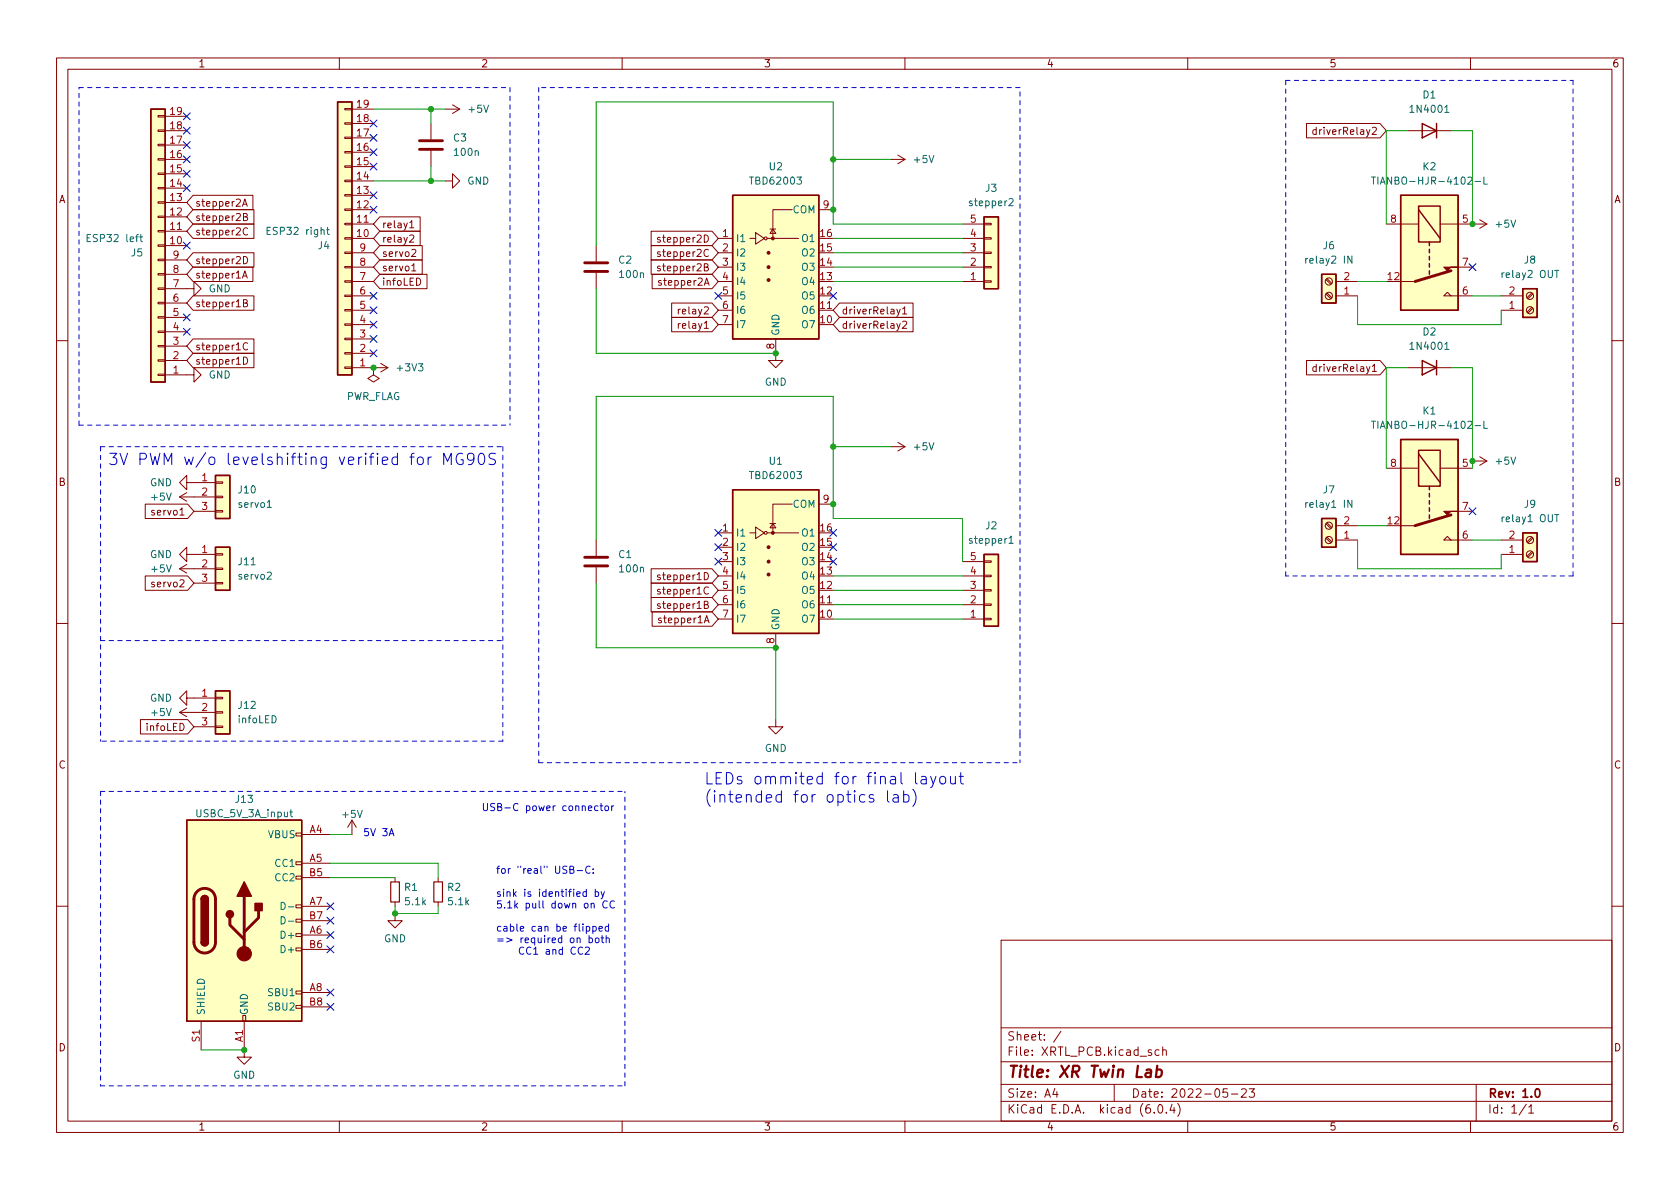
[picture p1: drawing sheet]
<svg xmlns="http://www.w3.org/2000/svg" width="297mm" height="210mm" viewBox="0 0 297 210" stroke-linecap="round" stroke-linejoin="round" font-family="sans-serif">
<g fill="none" stroke="#840000" stroke-width=".18">
<path d="M10 10.2h277v190.1h-277zM12 12.2h273v186.1h-273zM60 10.2v2M61 19.2h1.2v.2h-1.2zM62.2 19.3h3.8M78.7 19.3h2.6M80 18.5l1.3 .8M81.3 19.3l-1.3 .8M110 10.2v2M160 10.2v2M210 10.2v2M260 10.2v2"/>
<path d="M27.9 20.4h1.3v.3h-1.3zM27.9 23h1.3v.2h-1.3zM27.9 25.5h1.3v.3h-1.3zM27.9 28.1h1.3v.2h-1.3zM27.9 30.6h1.3v.3h-1.3zM27.9 33.1h1.3v.3h-1.3zM27.9 35.7h1.3v.2h-1.3zM27.9 38.2h1.3v.3h-1.3zM29.2 23.1h3.8M29.2 28.2h3.8M29.2 38.3h3.8M29.2 35.8h3.8"/>
<path d="M29.2 33.3h3.8M29.2 30.7h3.8M29.2 25.6h3.8M29.2 20.6h3.8M34.1 34.5h10.6v2.6h-10.6l-1.1-1.3zM34.1 37.1h10.8v2.5h-10.8l-1.1-1.3zM34.1 39.6h10.8v2.6h-10.8l-1.1-1.3zM42.9 36.5l.4-1.3 .4 1.3M43 36.1h.6M43.1 38.3h.5l.1-.2v-.2l-.6-.2v1.3h.4l.2-.1 .1-.3-.3-.3M61 21.7h1.2v.3h-1.2zM61 24.3h1.2v.2h-1.2z"/>
<path d="M61 26.8h1.2v.2h-1.2zM61 29.3h1.2v.3h-1.2zM61 31.9h1.2v.2h-1.2zM61 34.4h1.2v.3h-1.2zM61 37h1.2v.2h-1.2zM61 39.5h1.2v.2h-1.2zM62.2 39.6h3.8M62.2 37.1h3.8M62.2 34.5h3.8M62.2 32h3.8M62.2 29.5h3.8M62.2 26.9h3.8"/>
<path d="M62.2 24.4h3.8M62.2 21.8h3.8M67.2 38.3h7.1v2.6h-7.1l-1.2-1.3zM72.4 39.4l.4-.4v1.3M76.2 21.8v2.8M76.2 26.7v2.8M78.7 32h1.3v-1.3l1.3 1.3-1.3 1.3v-1.3M140.1 37.1h-3.4v5.1M144.8 37.1h2.5M157.5 28.2h2.5M158.7 27.4l1.3 .8M160 28.2l-1.3 .8"/>
<path d="M170.2 39.6h3.8M174 39.5h1.3v.2h-1.3zM231 21.8h13l1.1 1.3-1.1 1.3h-13zM232.7 23l-.3-.1-.3 .3 .1 .5h.5M245.1 39.6h5.7M248.9 23.1h7.6M254.6 39.6h8.3M261.6 38.9l1.3 .7M262.9 39.6l-1.3 .8M27.9 40.8h1.3v.2h-1.3zM27.9 43.3h1.3v.3h-1.3zM27.9 45.8h1.3v.3h-1.3z"/>
<path d="M27.9 48.4h1.3v.2h-1.3zM27.9 50.9h1.3v.3h-1.3zM27.9 53.5h1.3v.2h-1.3zM27.9 56h1.3v.3h-1.3zM27.9 58.5h1.3v.3h-1.3zM29.2 51h5.1v-1.2l1.3 1.2-1.3 1.3v-1.3M29.2 43.4h3.8M29.2 40.9h3.8M29.2 58.7h3.8M29.2 56.1h3.8M29.2 53.6h3.8M29.2 48.5h3.8"/>
<path d="M29.2 46h3.8M34.1 59.9h10.8v2.6h-10.8l-1.1-1.3zM34.1 52.3h10.8v2.6h-10.8l-1.1-1.3zM34.1 47.2h10.6v2.6h-10.6l-1.1-1.3zM34.1 44.7h10.8v2.5h-10.8l-1.1-1.2zM42.9 49.2l.4-1.3 .4 1.3M43 48.8h.6M43.1 53.6l.5-.1 .1-.2v-.2l-.6-.1v1.3h.4l.2-.2 .1-.3-.3-.2M43.1 45.4a.64 .64 0 0 1 .7 .6 .64 .64 0 0 1-.7 .6zM43.8 40.4a.6 .6 0 0 0-.9 .4 .6 .6 0 0 0 .6 .8l.3-.2M61 42h1.2v.3h-1.2zM61 44.6h1.2v.2h-1.2z"/>
<path d="M61 47.1h1.2v.3h-1.2zM61 49.7h1.2v.2h-1.2zM61 52.2h1.2v.2h-1.2zM61 54.7h1.2v.3h-1.2zM61 57.3h1.2v.2h-1.2zM61 59.8h1.2v.3h-1.2zM62.2 49.8h3.8M62.2 47.2h3.8M62.2 44.7h3.8M62.2 42.2h3.8M62.2 54.9h3.8M62.2 52.3h3.8"/>
<path d="M62.2 57.4h3.8M62.2 59.9h3.8M67.2 46h7.5v2.5h-7.5l-1.2-1.3zM67.2 43.4h7.5v2.6h-7.5l-1.2-1.3zM67.2 40.9h7.1v2.5h-7.1l-1.2-1.2zM67.2 48.5h8.3v2.5h-8.3l-1.2-1.2zM72.4 41.7l.5-.1 .3 .3-.8 .9h.8M72.4 40.3h.8M72.8 47l.4-.4v1.3M72.8 44.2l.5-.1 .2 .4-.8 .9h.8M72.8 47.9h.7M73.7 49.2a.64 .64 0 0 1 .7 .6 .64 .64 0 0 1-.7 .6z"/>
<path d="M105.4 43.4v2.8M105.4 48.3v2.7M115.1 46h10.8l1.1 1.2-1.1 1.3h-10.8zM115.1 40.9h10.8l1.1 1.3-1.1 1.2h-10.8zM115.1 43.4h10.8l1.1 1.3-1.1 1.3h-10.8zM115.3 48.5h10.6l1.1 1.3-1.1 1.2h-10.6zM116.7 47.1h-.3l-.2 .1 .1 .2 .4 .1v.3h-.5M116.7 42h-.3l-.2 .2 .1 .1 .4 .2v.3h-.5M116.7 44.6l-.3-.1-.2 .2 .1 .2 .4 .1v.3h-.5M118.8 53.6h7.1l1.1 1.3-1.1 1.2h-7.1zM118.8 56.1h7.1l1.1 1.3-1.1 1.3h-7.1zM119.9 54.7v.8"/>
<path d="M119.9 57.2v.9M120.3 54.7l-.4 .2M120.3 57.2l-.4 .3M127 49.8h2.5M127 47.2h2.5M127 44.7h2.5M127 42.2h2.5M127 54.9h2.5M127 52.3h2.5M127 57.4h2.5M132.6 42.2h1M133.6 41.1l1.5 1.1-1.5 1z"/>
<path d="M135.6 42.2h5.6M136.1 40.5h1.1M136.7 40.5l.5 .8h-1.1zM137.2 59.9v3.8h1.2l-1.2 1.3-1.3-1.3h1.3M144.8 54.9h2.5M148.4 56.1h13v2.6h-13l-1.1-1.3zM148.4 53.6h13v2.5h-13l-1.1-1.2zM159.2 54.7l-.5 1.1-.1 .1M159.6 56.9l.5-.1 .2 .4-.8 .9h.8M159.6 54.6l.4-.3v1.2M159.6 55.5h.7M170.2 49.8h3.8"/>
<path d="M170.2 47.2h3.8M170.2 44.7h3.8M170.2 42.2h3.8M174 42h1.3v.3h-1.3zM174 44.6h1.3v.2h-1.3zM174 47.1h1.3v.3h-1.3zM174 49.7h1.3v.2h-1.3zM234.4 49.4l.9 .9M234.4 52l.9 .8M234.6 49.3l.9 .8M234.6 51.8l.9 .8M236.2 49.8h3.8"/>
<path d="M236.2 52.3h3.8M247.6 49.8h2.6M256.5 52.3l-.6-.6-.6 .6h5M257.8 47.2h2.5M265.4 54.9h3.8M265.4 52.3h3.8M270.8 51.8l-.8 .8M270.8 54.4l-.8 .8M271 52l-.8 .8M271 54.5l-.8 .9M10 60.2h2M27.9 61.1h1.3v.2h-1.3z"/>
<path d="M27.9 63.6h1.3v.3h-1.3zM27.9 66.2h1.3v.2h-1.3zM29.2 66.3h5.1v-1.3l1.3 1.3-1.3 1.3v-1.3M29.2 63.7h3.8M29.2 61.2h3.8M34.1 62.5h10.8v2.5h-10.8l-1.1-1.3zM43.1 63.1a.64 .64 0 0 1 .7 .7 .64 .64 0 0 1-.7 .6zM43.8 60.7a.6 .6 0 0 0-.9 .4 .6 .6 0 0 0 .6 .8l.3-.1M61 62.4h1.2v.2h-1.2zM61 64.9h1.2v.2h-1.2zM62.2 65h6.4M62.2 62.5h3.8"/>
<path d="M66 65v1.3l1.1 .6-1.1 .7-1-.7 1-.6M66 65h.1M67.3 64.3l1.3 .7M68.6 65l-1.3 .8M157.5 79h2.5M158.7 78.2l1.3 .8M160 79l-1.3 .8M231 63.7h13l1.1 1.3-1.1 1.3h-13zM232.7 64.9l-.3-.1-.3 .3 .1 .5h.5M242.6 65.7h.8M248.9 65h7.6M285 60.2h2"/>
<path d="M25.7 89.1h7.5l1.1 1.3-1.1 1.3h-7.5zM31.7 87.9h6.4M31.7 87.9l1.3 .7M33 85.3v-1.2l-1.3 1.2 1.3 1.3v-1.3h5.1M33 98v-1.2l-1.3 1.2 1.3 1.3v-1.3h5.1M33 87.1l-1.3 .8M33 99.8l-1.3 .8M34.3 90.4h3.8M38.1 97.9h1.3v.3h-1.3zM38.1 90.3h1.3v.2h-1.3zM38.1 87.8h1.3v.2h-1.3zM38.1 85.2h1.3v.3h-1.3z"/>
<path d="M105.4 95.5v2.8M127 94.2h2.5M127 96.8h2.5M127 99.3h2.5M132.6 94.2h1M133.6 93.2l1.5 1-1.5 1zM135.6 94.2h5.6M136.1 92.6h1.1M136.7 92.6l.5 .7h-1.1zM140.1 89.1h-3.4v5.1M144.8 89.1h2.5M170.2 99.3h3.8"/>
<path d="M174 99.2h1.3v.2h-1.3zM234.4 92.6l.9 .9M234.4 95.2l.9 .8M234.6 92.5l.9 .8M234.6 95l.9 .8M236.2 95.5h3.8M236.2 93h3.8M245.1 82.8h5.7M247.6 93h2.6M254.6 82.8h5.7M256.5 95.5l-.6-.6-.6 .6h5M257.8 90.4h2.5"/>
<path d="M260.3 81.5h2.6M261.6 80.8l1.3 .7M262.9 81.5l-1.3 .8M265.4 98h3.8M265.4 95.5h3.8M270.8 95l-.8 .8M270.8 97.5l-.8 .9M271 95.2l-.8 .8M271 97.7l-.8 .8M10 110.2h2M25.7 101.8h7.5l1.1 1.3-1.1 1.3h-7.5zM31.7 100.6h6.4"/>
<path d="M31.7 100.6l1.3 .7M34.3 103.1h3.8M38.1 103h1.3v.2h-1.3zM38.1 100.5h1.3v.2h-1.3zM105.4 100.3v2.8M115.1 103.1h10.8l1.1 1.3-1.1 1.3h-10.8zM115.1 105.7h10.8l1.1 1.2-1.1 1.3h-10.8zM115.1 100.6h10.8l1.1 1.2-1.1 1.3h-10.8zM115.3 108.2h10.6l1.1 1.3-1.1 1.2h-10.6zM116.7 104.3l-.3-.1-.2 .2 .1 .2 .4 .1v.3h-.5M116.7 106.8l-.3-.1-.2 .2 .1 .2 .4 .1v.3h-.5M116.7 101.7h-.3l-.2 .1 .1 .2 .4 .2v.3h-.5"/>
<path d="M127 106.9h2.5M127 101.8h2.5M127 104.4h2.5M127 109.5h2.5M137.2 112v2.5M144.8 106.9h2.5M170.2 106.9h3.8M170.2 101.8h3.8M170.2 104.4h3.8M170.2 109.5h3.8M174 101.7h1.3v.3h-1.3zM174 104.3h1.3v.2h-1.3z"/>
<path d="M174 106.8h1.3v.3h-1.3zM174 109.3h1.3v.3h-1.3zM285 110.2h2M24.8 127.2h8.4l1.1 1.3-1.1 1.3h-8.4zM31.7 126l1.3 .7M31.7 126h6.4M33 123.4v-1.2l-1.3 1.2 1.3 1.3v-1.3h5.1M33 125.2l-1.3 .8M34.3 128.5h3.8M38.1 128.4h1.3v.2h-1.3zM38.1 125.9h1.3v.2h-1.3zM38.1 123.3h1.3v.3h-1.3z"/>
<path d="M137.2 127.2v1.3h1.2l-1.2 1.3-1.3-1.3h1.3M52.3 154.9h1v.5h-1zM52.3 152.4h1v.5h-1zM52.3 147.3h1v.5h-1zM53.3 147.6h5.1M53.3 152.6h5.1M53.3 155.2h5.1M62.2 145l-.7 1.3M62.2 145v2.6M62.2 145l.8 1.3M69.8 155.2v.8M69.8 159.5v.8"/>
<path d="M77.5 155.2v.8M77.5 159.5v.8M10 160.2h2M42.9 179.6h.5v1h-.5zM52.3 177.8h1v.5h-1zM52.3 175.3h1v.5h-1zM52.3 167.6h1v.5h-1zM52.3 165.1h1v.5h-1zM52.3 162.6h1v.5h-1zM52.3 160h1v.5h-1zM53.3 165.3h5.1M53.3 160.3h5.1"/>
<path d="M53.3 175.5h5.1M53.3 167.9h5.1M53.3 162.8h5.1M53.3 178h5.1M69.8 161.5v1.3h1.3l-1.3 1.3-1.2-1.3h1.2M177 166.3h108v32h-108zM285 160.2h2M35.6 180.6v5.1M43.2 180.6v6.3h1.2l-1.2 1.3-1.3-1.3h1.3M60 198.3v2M110 198.3v2M160 198.3v2"/>
<path d="M177 194.8h108M177 191.8h108M177 187.8h108M177 181.8h108M186.5 192.5l-.4 1h1M186.9 193v1M187.6 182.4l-1.3 1.9M197 191.8v3M204.1 196.7v.1M204.9 195.4l.2-.1a.81 .81 0 0 1 .6 .7 .81 .81 0 0 1-.3 .8h-.2a.81 .81 0 0 1-.6-.6 .81 .81 0 0 1 .3-.8zM204.9 185.7l-.4-.1-.3 .3v.4l.2 .3h.5M205.6 185.8l.2-.2 .3 .1 .1 .9"/>
<path d="M205.6 185.1v1.5M206.2 196.7v.1M207.2 195.3l-.3 1h.9M207.6 195.8v1M208.2 195.1a1.72 1.72 0 0 1 0 2.3M210 198.3v2M217 192.5h-.7l-.1 .7 .2-.1 .5 .1 .2 .2-.1 .5-.2 .1-.6-.1M217.7 193.5h1.2M219.5 192.7l.6-.2 .2 .2 .1 .3-1 1h1M220.9 192.5h.9l-.5 .6 .4 .1v.7l-.2 .1h-.4l-.2-.1M260 198.3v2M261 191.8v6.5"/>
<path d="M269.9 195.3l-1.3 1.9M270.3 195.8l.4-.5v1.5M270.3 196.8h.9"/>
<circle cx="135.4" cy="42.2" r=".25"/>
<circle cx="234.9" cy="49.8" r=".63"/>
<circle cx="234.9" cy="52.3" r=".63"/>
<circle cx="270.5" cy="54.9" r=".63"/>
<circle cx="270.5" cy="52.3" r=".63"/>
<circle cx="135.4" cy="94.2" r=".25"/>
<circle cx="234.9" cy="95.5" r=".63"/>
<circle cx="234.9" cy="93" r=".63"/>
<circle cx="270.5" cy="95.5" r=".63"/>
<circle cx="270.5" cy="98" r=".63"/>
</g>
<path d="M271.6 192.6l.2-.1a.82 .82 0 0 1 .6 .7 .82 .82 0 0 1-.3 .8h-.2a.81 .81 0 0 1-.6-.6 .81 .81 0 0 1 .3-.8z" fill="none" stroke="#840000" stroke-width=".3"/>
<path d="M202.7 189.2l.2-.1 .6 .1-.1 1.3M203.5 189.6l-.7 .1a.4 .4 0 0 0-.3 .3 .4 .4 0 0 0 .3 .5l.6-.1M204.5 189.2l.2-.1 .6 .1 .1 .3v.6a.66 .66 0 0 1-1 .3M204.6 188.5l-.2 2" fill="none" stroke="#840000" stroke-width=".4"/>
<g fill="none" stroke="#840000" stroke-width=".51">
<path d="M74.2 26.4h4M74.2 24.9h4M103.4 48h4M103.4 46.5h4M256.5 47.9l-6.3 1.9M103.4 98.5h4M256.5 91.1l-6.3 1.9M103.4 100.1h4M43.2 158.5v10.2M34.3 166.6a1.91 1.91 0 0 0 1.9 1.9 1.91 1.91 0 0 0 1.9-1.9M34.3 166.6v-7.6a1.91 1.91 0 0 1 1.9-1.9 1.91 1.91 0 0 1 1.9 1.9v7.6M40.6 162.3v1.3l2.6 2.5"/>
<path d="M45.7 161v1.3l-2.5 2.5"/>
</g>
<path d="M69.1 156h1.5v3.5h-1.5zM76.7 156h1.5v3.5h-1.5z" fill="none" stroke="#840000" stroke-width=".2"/>
<g fill="#ffffc2" stroke="#ffffc2" stroke-width=".18">
<path d="M38.1 96.8h2.5v7.6h-2.5z"/>
<path d="M38.1 84.1h2.5v7.6h-2.5z"/>
<path d="M33 145h20.3v35.6h-20.3z"/>
<path d="M233.7 91.7h2.5v5.1h-2.5z"/>
<path d="M38.1 122.2h2.5v7.6h-2.5z"/>
<path d="M174 38.3h2.5v12.7h-2.5z"/>
<path d="M26.7 19.3h2.5v48.3h-2.5z"/>
<path d="M129.5 34.5h15.3v25.4h-15.3z"/>
<path d="M129.5 86.6h15.3v25.4h-15.3z"/>
<path d="M174 98h2.5v12.7h-2.5z"/>
<path d="M269.2 94.2h2.6v5.1h-2.6z"/>
<path d="M269.2 51h2.6v5.1h-2.6z"/>
<path d="M233.7 48.5h2.5v5.1h-2.5z"/>
<path d="M247.6 77.7h10.2v20.3h-10.2z"/>
<path d="M59.7 18h2.5v48.3h-2.5z"/>
<path d="M247.6 34.5h10.2v20.4h-10.2z"/>
</g>
<g fill="none" stroke="#840000" stroke-width=".25">
<path d="M26.7 19.3h2.5v48.3h-2.5zM59.7 18h2.5v48.3h-2.5zM129.5 34.5h15.3v25.4h-15.3zM174 38.3h2.5v12.7h-2.5zM247.6 34.5h10.2v20.4h-10.2zM250.8 36.4h3.8v6.4h-3.8zM250.8 37.1l3.8 5.1M251.5 21.8l2.5 1.3-2.5 1.3zM254 21.8v2.6M233.7 48.5h2.5v5.1h-2.5zM252.7 42.8v.6M252.7 44.1v.6"/>
<path d="M252.7 45.3v.7M252.7 46.6v.6M252.7 47.9v.6M269.2 51h2.6v5.1h-2.6zM247.6 77.7h10.2v20.3h-10.2zM250.8 79.6h3.8v6.4h-3.8zM251.5 63.7l2.5 1.3-2.5 1.3zM254 63.7v2.6M38.1 96.8h2.5v7.6h-2.5zM38.1 84.1h2.5v7.6h-2.5zM129.5 86.6h15.3v25.4h-15.3zM174 98h2.5v12.7h-2.5z"/>
<path d="M233.7 91.7h2.5v5.1h-2.5zM250.8 80.3l3.8 5M252.7 86v.6M252.7 87.2v.7M252.7 88.5v.6M252.7 89.8v.6M252.7 91.1v.6M269.2 94.2h2.6v5.1h-2.6zM38.1 122.2h2.5v7.6h-2.5zM33 145h20.3v35.6h-20.3zM35.6 159a.64 .64 0 0 1 .6-.6 .64 .64 0 0 1 .6 .6M35.6 166.6a.64 .64 0 0 0 .6 .7 .64 .64 0 0 0 .6-.7"/>
</g>
<g fill="none" stroke="#006464" stroke-width=".18">
<path d="M255.5 19.9h.7M178.4 35.2l.5-.1 .2 .4-.8 .9h.8M242.5 31.3h.7M242.8 31.3v1.3M260.8 32.1h1M262.4 31.3v1.3h.6M15.4 42.1h.4M16 41.5h-.6v1.2h.6M24.7 41.9h.5M24.9 41.5v1.1l.3 .1M57.7 40.6h.5M57.9 40.2v1.1l.3 .2"/>
<path d="M239 45.3v1.2l-.7-1.2v1.2M274.9 47.8h.7M242.5 74.5h.7M242.8 74.5v1.3M255.5 61.8h.7M260.8 75.3h1M262.4 74.5v1.3h.6M47.3 89.7h.7M178.4 95.2l.4-.4v1.3M178.4 96.1h.7M239 88.5v1.2l-.7-1.2v1.2M274.9 91h.7"/>
<path d="M49.7 159.6a.64 .64 0 0 1 .7 .6 .64 .64 0 0 1-.7 .6zM51.3 143.6h.4M51.4 143.2v1.1l.3 .1M49.7 162.1a.64 .64 0 0 1 .7 .6 .64 .64 0 0 1-.7 .7zM51 160.4h.9M51 162.9h.9"/>
</g>
<g fill="#840000" stroke="#840000" stroke-width=".25">
<path d="M35.6 166.6h1.2a.64 .64 0 0 1-.6 .7 .64 .64 0 0 1-.6-.7z"/>
<path d="M35.6 159h1.2v7.6h-1.2z"/>
<path d="M35.7 158.6a.64 .64 0 0 1 .7-.2 .64 .64 0 0 1 .4 .6h-1.2z"/>
<path d="M43.2 156l1.2 2.5h-2.5z"/>
<path d="M45.1 159.8h1.3v1.2h-1.3z"/>
<circle cx="40.6" cy="161.7" r=".63"/>
</g>
<g fill="#840000" stroke="#840000" stroke-width=".18">
<path d="M255.3 90.4h2.5h-1.3l-.6 .7z"/>
<path d="M255.3 47.2h2.5h-1.3l-.6 .7z"/>
<circle cx="43.2" cy="168.7" r="1.27"/>
<circle cx="135.9" cy="49.5" r=".25"/>
<circle cx="135.9" cy="47.2" r=".25"/>
<circle cx="135.9" cy="44.7" r=".25"/>
<circle cx="136.7" cy="42.2" r=".25"/>
<circle cx="135.9" cy="101.6" r=".25"/>
<circle cx="135.9" cy="99.3" r=".25"/>
<circle cx="135.9" cy="96.8" r=".25"/>
<circle cx="136.7" cy="94.2" r=".25"/>
</g>
<g fill="none" stroke="#0000c2" stroke-width=".18">
<path d="M75.7 80.8v1.4M76.3 80.8a.51 .51 0 0 0-.6 .4M78.5 82.2v-2l.6 1.4 .7-1.4v2M81.8 80.2a.82 .82 0 0 0-.9 .2 .82 .82 0 0 0-.2 .9 .75 .75 0 0 0 .3 .8 .75 .75 0 0 0 .9-.1v-.7h-.4M83.8 81l-.4 .4-.6-.1-.1-.3v-.5l.1-.3h.6l.3 .1a1.32 1.32 0 0 1-.5 1.9h-.4M84.7 80.3a.48 .48 0 0 1 .5-.1 .48 .48 0 0 1 .4 .3 1.03 1.03 0 0 1-.6 1.7 1.22 1.22 0 0 1-.3-1.9zM87.6 80.2h-.8a.49 .49 0 0 0-.3 .4 .49 .49 0 0 0 .3 .5 .73 .73 0 0 1 .8 .5 .51 .51 0 0 1-.4 .6l-.7-.1M156.9 139.8v1.8l.3 .2M159.8 139.8v2M161.4 139.6a2.29 2.29 0 0 1 0 3M161.9 136.6v1.7l.3 .3M162.9 137.4l.2-.1 .6 .1 .1 1.2"/>
<path d="M163.8 137.8l-.7 .1a.39 .39 0 0 0-.3 .3 .39 .39 0 0 0 .3 .4l.7-.1M164.5 137.3l.5 1.3M165.5 137.3l-.7 1.8-.3 .2M166.3 137.5a.54 .54 0 0 1 .5-.2 .54 .54 0 0 1 .4 .4v.5a.54 .54 0 0 1-.5 .4 .54 .54 0 0 1-.5-.4zM168.1 137.3l.1 1.2a.54 .54 0 0 0 .7-.1M168.9 137.3v1.3M169.6 137.3h.7M169.9 136.6v1.7l.1 .2 .3 .1M68.8 147.8l.4-1.3 .5 1.3M100.8 153.8l.5-.1 .1-.2v-.2l-.6-.1v1.2h.5l.1-.1 .1-.3-.3-.2M102 154h1M103.7 157.7h-.4l-.2 .2 .1 .6h.5"/>
<path d="M103.7 157.3v1.2M104.3 153.3a.6 .6 0 0 0-.8 .4 .6 .6 0 0 0 .6 .7l.2-.1M104.5 159.8l.2-.1 .3 .1 .1 .8M104.9 154.3v.1M104.9 153.6v.2M105.2 157.7h.4l.2 .2-.1 .6h-.5M105.2 157.3v1.2M105.7 142.6l-.3-.1-.3 .2 .1 .6h.5M106.1 142.5h.5M106.3 142.1v1.1l.3 .1M106.3 157.7l.3 .8M106.9 157.7l-.4 1.1-.2 .1"/>
<path d="M107.1 142.6l.3-.1 .2 .2v.4l-.2 .2h-.3l-.2-.2zM107.4 159.4a.6 .6 0 0 0-.9 .4 .6 .6 0 0 0 .6 .8l.3-.2M108.1 142.5v.8M108.5 142.5l-.4 .2M108.6 159.4a.6 .6 0 0 0-.8 .4 .6 .6 0 0 0 .6 .8l.2-.2M154.4 140.6l-.4-.1-.3 .3 .1 .3 .6 .2 .1 .2-.1 .2-.1 .1-.6-.1M158 140.6l.2-.1 .5 .1 .1 1.2M158.8 141l-.6 .1a.39 .39 0 0 0-.3 .4 .39 .39 0 0 0 .3 .3l.6-.1M159.8 140.6l.5-.1 .4 .4v.6l-.2 .2-.2 .1-.5-.1M101.7 167.6a.6 .6 0 0 0-.8 .4 .6 .6 0 0 0 .6 .7l.2-.1M103 167.6a.6 .6 0 0 0-.8 .4 .6 .6 0 0 0 .6 .7l.2-.1M103.5 167.6l.5-.1 .2 .3-.8 .9h.8"/>
<path d="M103.7 163.9l.3-.1 .3 .3-.1 .5h-.5M104.2 165.9h.3l.3 .2-.2 .5h-.4M104.2 165.4v1.3M104.8 163.9l.4-.1 .2 .3-.1 .5h-.5M104.8 163.8v1.3M105.4 165.9h.3l.2 .2v.4l-.2 .2-.3-.1-.2-.1zM105.9 164.2l.6-.1v-.2l-.4-.1-.2 .2 .1 .6h.5M106.3 165.9h.5M106.5 165.4v1.1l.3 .2M107.2 166l.2-.1h.3v.8M107.2 165.4v1.3M107.6 163.9l-.4-.1-.2 .3 .1 .5h.5"/>
<path d="M107.6 163.4v1.3"/>
</g>
<g fill="none" stroke="#0000c2" stroke-width=".18" stroke-dasharray=".8 .8">
<path d="M14 15.5h76.2M90.2 15.5v59.7M95.2 15.5v119.4M180.3 15.5h-85.1M227.3 14.2v87.6M227.3 14.2h50.8M278.1 14.2v87.6M14 75.2h76.2M14 75.2v-59.7M17.8 79h71.1M17.8 79v52.1M88.9 79v52.1"/>
<path d="M17.8 113.3h71.1M278.1 101.8h-50.8M17.8 139.9h92.7M17.8 139.9v52.1M88.9 131.1h-71.1M95.2 134.9h85.1M180.3 129.8v5.1M180.3 129.8v-114.3M17.8 192h92.7M110.5 192v-52.1"/>
</g>
<g fill="none" stroke="#009600" stroke-width=".18">
<path d="M66 19.3h12.7M76.2 19.3v2.5M66 32h12.7M76.2 29.5v2.5M147.3 28.2h10.2M170.2 39.6h-22.9v-21.6h-41.9v25.4M248.9 23.1h-3.8v16.5M256.5 23.1h3.8v16.5M105.4 51v11.5h31.8M147.3 47.2h22.9M147.3 44.7h22.9M147.3 49.8h22.9"/>
<path d="M147.3 42.2h22.9M240 49.8h5.1M240 52.3v5.1h25.4v-2.5M260.3 52.3h5.1M147.3 79h10.2M248.9 65h-3.8v17.8M256.5 65h3.8v17.8M105.4 95.5v-25.4h41.9v21.6h22.9v7.6M240 95.5v5.1h25.4v-2.6M240 93h5.1M260.3 95.5h5.1M105.4 103.1v11.4h31.8v12.7"/>
<path d="M147.3 106.9h22.9M147.3 101.8h22.9M147.3 109.5h22.9M147.3 104.4h22.9M58.4 152.6h19.1v2.6M58.4 147.6h3.8M58.4 155.2h11.4M69.8 160.3v1.2h7.7v-1.2M35.6 185.7h7.6"/>
</g>
<g fill="none" stroke="#000084" stroke-width=".18">
<path d="M32.4 20l1.2 1.2M33.6 20l-1.2 1.2M32.4 30.1l1.2 1.2M32.4 32.7l1.2 1.2M32.4 27.6l1.2 1.2M32.4 22.5l1.2 1.2M32.4 25l1.2 1.3M33.6 30.1l-1.2 1.2M33.6 32.7l-1.2 1.2M33.6 27.6l-1.2 1.2M33.6 22.5l-1.2 1.2M33.6 25l-1.2 1.3"/>
<path d="M65.4 23.8l1.2 1.2M65.4 21.2l1.2 1.2M65.4 26.3l1.2 1.2M65.4 33.9l1.2 1.2M65.4 36.5l1.2 1.2M65.4 28.8l1.2 1.3M66.6 23.8l-1.2 1.2M66.6 21.2l-1.2 1.2M66.6 26.3l-1.2 1.2M66.6 33.9l-1.2 1.2M66.6 36.5l-1.2 1.2M66.6 28.8l-1.2 1.3"/>
<path d="M32.4 58.1l1.2 1.2M32.4 55.5l1.2 1.2M32.4 42.8l1.2 1.2M33.6 58.1l-1.2 1.2M33.6 55.5l-1.2 1.2M33.6 42.8l-1.2 1.2M65.4 51.7l1.2 1.2M65.4 56.8l1.2 1.2M65.4 59.3l1.2 1.2M65.4 54.2l1.2 1.3M66.6 51.7l-1.2 1.2M66.6 56.8l-1.2 1.2"/>
<path d="M66.6 59.3l-1.2 1.2M66.6 54.2l-1.2 1.3M126.4 51.7l1.2 1.2M127.6 51.7l-1.2 1.2M146.7 51.7l1.2 1.2M147.9 51.7l-1.2 1.2M259.7 46.6l1.3 1.2M261 46.6l-1.3 1.2M65.4 61.9l1.2 1.2M66.6 61.9l-1.2 1.2M126.4 98.7l1.2 1.2M126.4 96.2l1.2 1.2"/>
<path d="M126.4 93.6l1.2 1.2M127.6 98.7l-1.2 1.2M127.6 96.2l-1.2 1.2M127.6 93.6l-1.2 1.2M146.7 93.6l1.2 1.2M146.7 98.7l1.2 1.2M146.7 96.2l1.2 1.2M147.9 93.6l-1.2 1.2M147.9 98.7l-1.2 1.2M147.9 96.2l-1.2 1.2M259.7 89.8l1.3 1.2M261 89.8l-1.3 1.2"/>
<path d="M57.8 159.7l1.2 1.2M59 159.7l-1.2 1.2M57.8 167.3l1.2 1.2M57.8 177.4l1.2 1.3M57.8 174.9l1.2 1.2M57.8 162.2l1.2 1.2M57.8 164.7l1.2 1.3M59 167.3l-1.2 1.2M59 162.2l-1.2 1.2M59 177.4l-1.2 1.3M59 174.9l-1.2 1.2M59 164.7l-1.2 1.3"/>
</g>
<g fill="#009600" stroke="#009600" stroke-width=".18">
<circle cx="69.8" cy="161.5" r=".46"/>
<circle cx="137.2" cy="114.5" r=".46"/>
<circle cx="147.3" cy="89.1" r=".46"/>
<circle cx="147.3" cy="79" r=".46"/>
<circle cx="147.3" cy="28.2" r=".46"/>
<circle cx="147.3" cy="37.1" r=".46"/>
<circle cx="43.2" cy="185.7" r=".46"/>
<circle cx="260.3" cy="39.6" r=".46"/>
<circle cx="260.3" cy="81.5" r=".46"/>
<circle cx="66" cy="65" r=".46"/>
<circle cx="76.2" cy="32" r=".46"/>
<circle cx="76.2" cy="19.3" r=".46"/>
<circle cx="137.2" cy="62.5" r=".46"/>
</g>
<g font-size="2.8" fill="#0000c2">
<text x="19" y="82.2">3V PWM w/o levelshifting verified for MG90S</text>
<text x="124.5" y="138.7">LEDs ommited for final layout</text>
<text x="124.5" y="141.9">(intended for optics lab)</text>
</g>
<text font-size="2.8" fill="#840000" x="178" y="190.6">Title: XR Twin Lab</text>
<g font-size="2.1" fill="#840000">
<text x="178" y="184">Sheet: /</text>
<text x="178" y="186.7">File: XRTL_PCB.kicad_sch</text>
<text x="178" y="196.9">KiCad E.D.A. kicad (6.0.4)</text>
<text x="178" y="194.1">Size: A4</text>
<text x="200" y="194.1">Date: 2022-05-23</text>
<text x="263" y="194.1">Rev: 1.0</text>
<text x="263" y="196.9">Id: 1/1</text>
</g>
<g font-size="1.8" fill="#840000">
<text x="35" y="11.9">1</text>
<text x="85" y="11.9">2</text>
<text x="135" y="11.9">3</text>
<text x="185" y="11.9">4</text>
<text x="235" y="11.9">5</text>
<text x="285" y="11.9">6</text>
<text x="233.1" y="23.8">driverRelay2</text>
<text x="10.3" y="35.9">A</text>
<text x="285.3" y="35.9">A</text>
<text x="34.4" y="36.5">stepper2A</text>
<text x="34.4" y="39.1">stepper2B</text>
<text x="34.4" y="41.6">stepper2C</text>
<text x="67.5" y="40.3">relay1</text>
<text x="34.4" y="46.7">stepper2D</text>
<text x="67.5" y="48">servo1</text>
<text x="67.5" y="45.4">servo2</text>
<text x="67.5" y="42.9">relay2</text>
<text x="116.9" y="48">stepper2B</text>
<text x="116.9" y="42.9">stepper2D</text>
<text x="116.9" y="45.4">stepper2C</text>
<text x="34.4" y="49.2">stepper1A</text>
<text x="67.5" y="50.5">infoLED</text>
<text x="116.9" y="50.5">stepper2A</text>
<text x="34.4" y="54.3">stepper1B</text>
<text x="120.5" y="55.6">relay2</text>
<text x="120.5" y="58.1">relay1</text>
<text x="148.7" y="58.1">driverRelay2</text>
<text x="148.7" y="55.6">driverRelay1</text>
<text x="34.4" y="64.5">stepper1D</text>
<text x="34.4" y="61.9">stepper1C</text>
<text x="233.1" y="65.7">driverRelay1</text>
<text x="10.3" y="85.9">B</text>
<text x="285.3" y="85.9">B</text>
<text x="27.2" y="91.1">servo1</text>
<text x="27.2" y="103.8">servo2</text>
<text x="116.9" y="105.1">stepper1C</text>
<text x="116.9" y="107.7">stepper1B</text>
<text x="116.9" y="102.6">stepper1D</text>
<text x="116.9" y="110.2">stepper1A</text>
<text x="26.1" y="129.2">infoLED</text>
<text x="10.3" y="135.9">C</text>
<text x="285.3" y="135.9">C</text>
<text x="10.3" y="185.9">D</text>
<text x="285.3" y="185.9">D</text>
<text x="35" y="199.9">1</text>
<text x="85" y="199.9">2</text>
<text x="135" y="199.9">3</text>
<text x="185" y="199.9">4</text>
<text x="235" y="199.9">5</text>
<text x="285" y="199.9">6</text>
</g>
<g font-size="1.8" fill="#006464">
<text x="251.6" y="17.4">D1</text>
<text x="83" y="19.9">+5V</text>
<text x="249.6" y="19.9">1N4001</text>
<text x="80.2" y="25">C3</text>
<text x="80.5" y="27.6">100n</text>
<text x="161.7" y="28.8">+5V</text>
<text x="82.6" y="32.6">GND</text>
<text x="132.9" y="32.6">TBD62003</text>
<text x="136" y="30.1">U2</text>
<text x="174.3" y="33.9">J3</text>
<text x="244.2" y="32.6">TIANBO-HJR-4102-L</text>
<text x="251.6" y="30.1">K2</text>
<text x="47.7" y="41.5">ESP32 right</text>
<text x="140.1" y="37.7">COM</text>
<text x="171.6" y="36.4">stepper2</text>
<text x="264.6" y="40.3">+5V</text>
<text x="15.9" y="42.8">ESP32 left</text>
<text x="23.2" y="45.3">J5</text>
<text x="56.3" y="44.1">J4</text>
<text x="109.4" y="46.6">C2</text>
<text x="130" y="42.8">I1</text>
<text x="130" y="45.3">I2</text>
<text x="130" y="47.9">I3</text>
<text x="141.9" y="47.9">O3</text>
<text x="141.9" y="45.3">O2</text>
<text x="141.9" y="42.8">O1</text>
<text x="231.3" y="46.6">relay2 IN</text>
<text x="234" y="44.1">J6</text>
<text x="269.5" y="46.6">J8</text>
<text x="36.9" y="51.7">GND</text>
<text x="109.7" y="49.1">100n</text>
<text x="130" y="50.4">I4</text>
<text x="130" y="53">I5</text>
<text x="141.9" y="53">O5</text>
<text x="141.9" y="50.4">O4</text>
<text x="265.8" y="49.1">relay2 OUT</text>
<text x="130" y="55.5">I6</text>
<text x="130" y="58">I7</text>
<text x="137.8" y="59.4" transform="rotate(-90 137.8 59.4)">GND</text>
<text x="141.9" y="58">O7</text>
<text x="141.9" y="55.5">O6</text>
<text x="251.6" y="59.3">D2</text>
<text x="70.4" y="65.7">+3V3</text>
<text x="249.6" y="61.8">1N4001</text>
<text x="36.9" y="66.9">GND</text>
<text x="61.1" y="70.7">PWR_FLAG</text>
<text x="135.2" y="68.2">GND</text>
<text x="244.2" y="75.8">TIANBO-HJR-4102-L</text>
<text x="251.6" y="73.3">K1</text>
<text x="136" y="82.2">U1</text>
<text x="161.7" y="79.6">+5V</text>
<text x="264.6" y="82.2">+5V</text>
<text x="26.5" y="86">GND</text>
<text x="26.9" y="88.5">+5V</text>
<text x="42.2" y="87.2">J10</text>
<text x="42.3" y="89.8">servo1</text>
<text x="132.9" y="84.7">TBD62003</text>
<text x="140.1" y="89.8">COM</text>
<text x="231.3" y="89.8">relay1 IN</text>
<text x="234" y="87.2">J7</text>
<text x="269.5" y="89.8">J9</text>
<text x="130" y="94.9">I1</text>
<text x="141.9" y="94.9">O1</text>
<text x="174.3" y="93.6">J2</text>
<text x="265.8" y="92.3">relay1 OUT</text>
<text x="26.5" y="98.7">GND</text>
<text x="26.9" y="101.2">+5V</text>
<text x="42.2" y="99.9">J11</text>
<text x="109.4" y="98.7">C1</text>
<text x="109.7" y="101.2">100n</text>
<text x="130" y="97.4">I2</text>
<text x="130" y="99.9">I3</text>
<text x="141.9" y="99.9">O3</text>
<text x="141.9" y="97.4">O2</text>
<text x="171.6" y="96.1">stepper1</text>
<text x="42.3" y="102.5">servo2</text>
<text x="130" y="102.5">I4</text>
<text x="130" y="105">I5</text>
<text x="130" y="107.6">I6</text>
<text x="141.9" y="107.6">O6</text>
<text x="141.9" y="105">O5</text>
<text x="141.9" y="102.5">O4</text>
<text x="130" y="110.1">I7</text>
<text x="137.8" y="111.5" transform="rotate(-90 137.8 111.5)">GND</text>
<text x="141.9" y="110.1">O7</text>
<text x="26.5" y="124.1">GND</text>
<text x="42.2" y="125.3">J12</text>
<text x="26.9" y="126.6">+5V</text>
<text x="42.1" y="127.9">infoLED</text>
<text x="135.2" y="133">GND</text>
<text x="41.7" y="142">J13</text>
<text x="34.8" y="144.5">USBC_5V_3A_input</text>
<text x="47.4" y="148.2">VBUS</text>
<text x="60.6" y="144.6">+5V</text>
<text x="48.8" y="153.3">CC1</text>
<text x="48.8" y="155.8">CC2</text>
<text x="71.5" y="157.5">R1</text>
<text x="71.7" y="160.1">5.1k</text>
<text x="79.2" y="157.5">R2</text>
<text x="79.4" y="160.1">5.1k</text>
<text x="50" y="166">D+</text>
<text x="67.9" y="166.6">GND</text>
<text x="50" y="168.5">D+</text>
<text x="36.2" y="179.6" transform="rotate(-90 36.2 179.6)">SHIELD</text>
<text x="43.8" y="179.6" transform="rotate(-90 43.8 179.6)">GND</text>
<text x="47.6" y="176.1">SBU1</text>
<text x="47.6" y="178.7">SBU2</text>
<text x="41.2" y="190.7">GND</text>
</g>
<g font-size="1.8" fill="#a90000">
<text x="30.1" y="22.9">18</text>
<text x="30.1" y="20.3">19</text>
<text x="63.2" y="21.6">18</text>
<text x="63.2" y="19">19</text>
<text x="30.1" y="27.9">16</text>
<text x="30.1" y="25.4">17</text>
<text x="63.2" y="29.2">15</text>
<text x="63.2" y="26.7">16</text>
<text x="63.2" y="24.1">17</text>
<text x="30.1" y="35.6">13</text>
<text x="30.1" y="33">14</text>
<text x="30.1" y="30.5">15</text>
<text x="63.2" y="34.3">13</text>
<text x="63.2" y="31.7">14</text>
<text x="30.1" y="40.6">11</text>
<text x="30.1" y="38.1">12</text>
<text x="63.2" y="41.9">10</text>
<text x="63.2" y="39.4">11</text>
<text x="63.2" y="36.8">12</text>
<text x="127.8" y="41.9">1</text>
<text x="145.1" y="41.9">16</text>
<text x="145.6" y="36.8">9</text>
<text x="171.6" y="41.9">4</text>
<text x="171.6" y="39.4">5</text>
<text x="245.9" y="39.4">8</text>
<text x="258.6" y="39.4">5</text>
<text x="30.1" y="43.2">10</text>
<text x="30.6" y="45.7">9</text>
<text x="63.6" y="47">8</text>
<text x="63.6" y="44.4">9</text>
<text x="127.8" y="44.4">2</text>
<text x="127.8" y="47">3</text>
<text x="145.1" y="47">14</text>
<text x="145.1" y="44.4">15</text>
<text x="171.6" y="47">2</text>
<text x="171.6" y="44.4">3</text>
<text x="258.6" y="47">7</text>
<text x="30.6" y="53.3">6</text>
<text x="30.6" y="50.8">7</text>
<text x="30.6" y="48.3">8</text>
<text x="63.6" y="52.1">6</text>
<text x="63.6" y="49.5">7</text>
<text x="127.8" y="49.5">4</text>
<text x="127.8" y="52.1">5</text>
<text x="145.1" y="52.1">12</text>
<text x="145.1" y="49.5">13</text>
<text x="171.6" y="49.5">1</text>
<text x="237.6" y="52.1">1</text>
<text x="237.6" y="49.5">2</text>
<text x="245.4" y="49.5">12</text>
<text x="258.6" y="52.1">6</text>
<text x="266.8" y="52.1">2</text>
<text x="30.6" y="58.4">4</text>
<text x="30.6" y="55.9">5</text>
<text x="63.6" y="59.7">3</text>
<text x="63.6" y="57.1">4</text>
<text x="63.6" y="54.6">5</text>
<text x="127.8" y="54.6">6</text>
<text x="127.8" y="57.1">7</text>
<text x="145.1" y="57.1">10</text>
<text x="145.1" y="54.6">11</text>
<text x="266.8" y="54.6">1</text>
<text x="30.6" y="63.5">2</text>
<text x="30.6" y="61">3</text>
<text x="63.6" y="64.8">1</text>
<text x="63.6" y="62.2">2</text>
<text x="136.9" y="61.7" transform="rotate(-90 136.9 61.7)">8</text>
<text x="30.6" y="66">1</text>
<text x="245.9" y="82.5">8</text>
<text x="258.6" y="82.5">5</text>
<text x="35.7" y="85.1">1</text>
<text x="35.7" y="87.6">2</text>
<text x="145.6" y="88.9">9</text>
<text x="35.7" y="90.2">3</text>
<text x="127.8" y="94">1</text>
<text x="145.1" y="94">16</text>
<text x="237.6" y="95.2">1</text>
<text x="237.6" y="92.7">2</text>
<text x="245.4" y="92.7">12</text>
<text x="258.6" y="95.2">6</text>
<text x="258.6" y="90.2">7</text>
<text x="266.8" y="95.2">2</text>
<text x="35.7" y="97.8">1</text>
<text x="35.7" y="100.3">2</text>
<text x="127.8" y="96.5">2</text>
<text x="127.8" y="99.1">3</text>
<text x="127.8" y="101.6">4</text>
<text x="145.1" y="101.6">13</text>
<text x="145.1" y="99.1">14</text>
<text x="145.1" y="96.5">15</text>
<text x="171.6" y="101.6">4</text>
<text x="171.6" y="99.1">5</text>
<text x="266.8" y="97.8">1</text>
<text x="35.7" y="102.9">3</text>
<text x="127.8" y="104.1">5</text>
<text x="127.8" y="106.7">6</text>
<text x="145.1" y="106.7">11</text>
<text x="145.1" y="104.1">12</text>
<text x="171.6" y="106.7">2</text>
<text x="171.6" y="104.1">3</text>
<text x="127.8" y="109.2">7</text>
<text x="136.9" y="113.8" transform="rotate(-90 136.9 113.8)">8</text>
<text x="145.1" y="109.2">10</text>
<text x="171.6" y="109.2">1</text>
<text x="35.7" y="123.2">1</text>
<text x="35.7" y="125.7">2</text>
<text x="35.7" y="128.3">3</text>
<text x="54.7" y="147.3">A4</text>
<text x="54.7" y="152.4">A5</text>
<text x="54.7" y="154.9">B5</text>
<text x="54.7" y="160">A7</text>
<text x="54.7" y="165.1">A6</text>
<text x="54.7" y="167.6">B6</text>
<text x="54.7" y="162.6">B7</text>
<text x="54.7" y="175.3">A8</text>
<text x="54.7" y="177.8">B8</text>
<text x="35.3" y="184.2" transform="rotate(-90 35.3 184.2)">S1</text>
<text x="42.9" y="184.3" transform="rotate(-90 42.9 184.3)">A1</text>
</g>
<g font-size="1.8" fill="#0000c2">
<text x="85.1" y="143.4">USB-C power connector</text>
<text x="64.1" y="147.9">5V 3A</text>
<text x="87.6" y="154.5">for &quot;real&quot; USB-C:</text>
<text x="87.6" y="158.6">sink is identified by</text>
<text x="87.6" y="160.6">5.1k pull down on CC</text>
<text x="87.6" y="164.7">cable can be flipped</text>
<text x="87.6" y="166.8">=&gt; required on both</text>
<text x="89.6" y="168.8">CC1 and CC2</text>
</g>
</svg>
